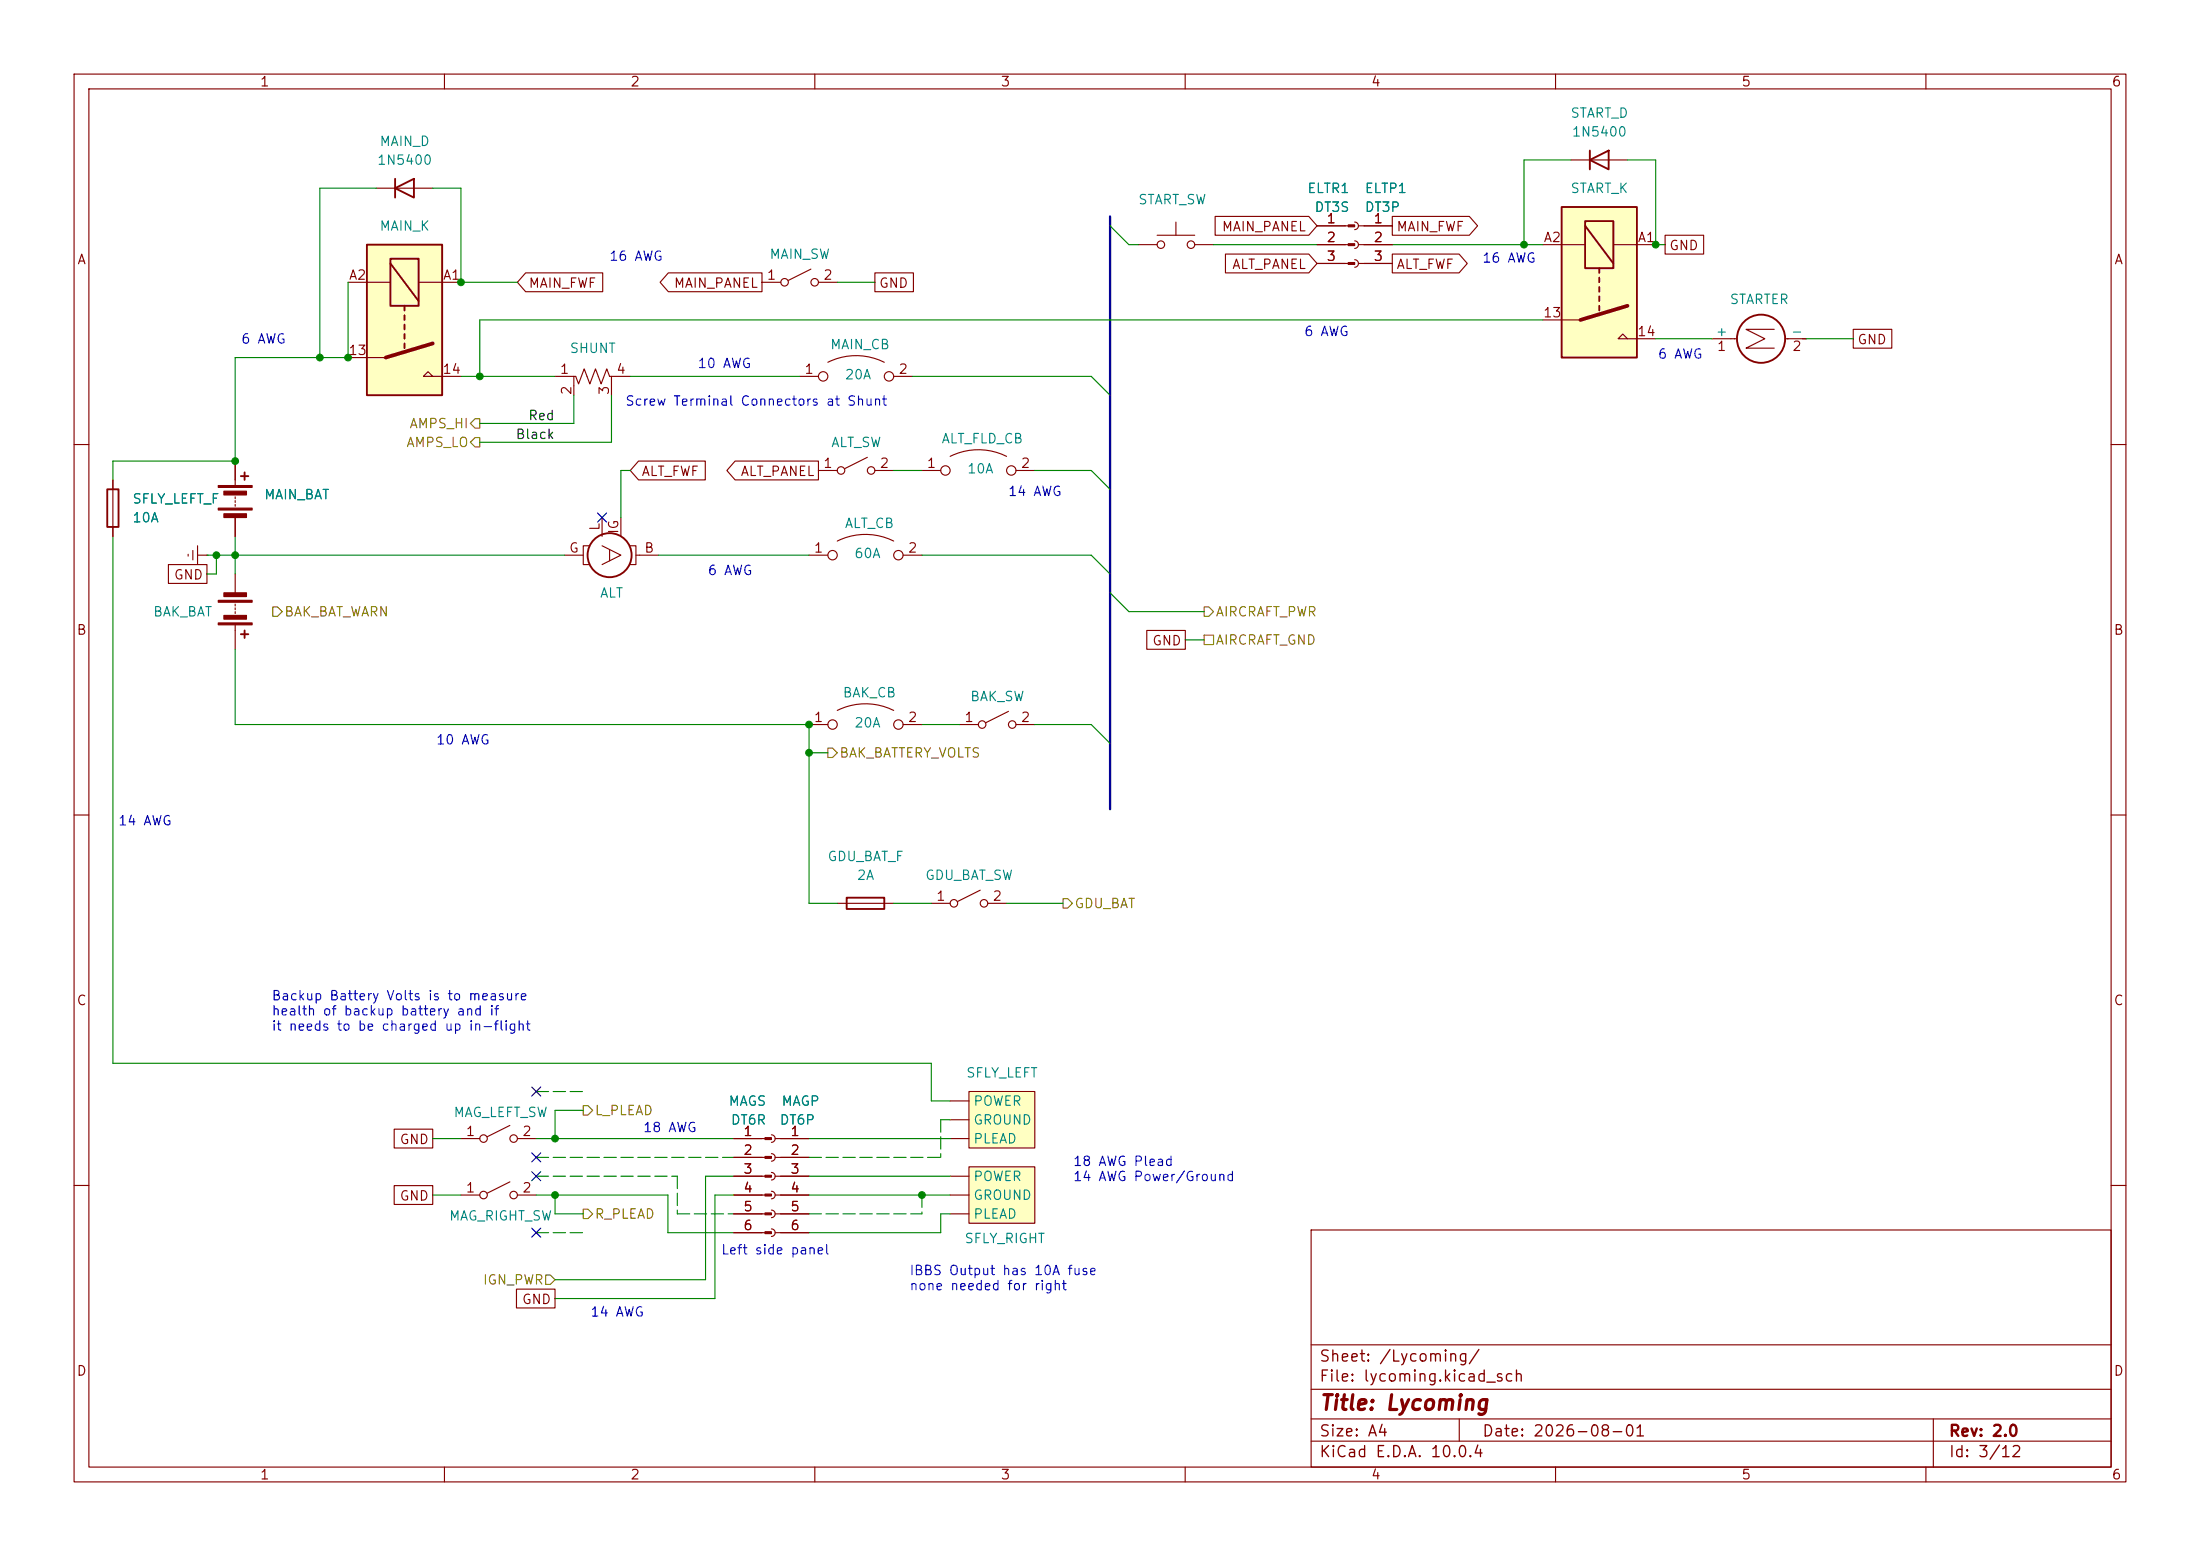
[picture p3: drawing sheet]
<svg xmlns="http://www.w3.org/2000/svg" width="297mm" height="210mm" viewBox="0 0 297 210" stroke-linecap="round" stroke-linejoin="round" font-family="sans-serif">
<g fill="none" stroke="#840000" stroke-width=".15">
<path d="M10 10h277v190h-277zM12 12h273v186h-273zM60 10v2M110 10v2M160 10v2M210 10v2M260 10v2M102.9 38.1h2.5M109.5 36.3l-3.1 1.5M110.5 38.1h2.5M182.9 30a.51 .51 0 0 1 .5 .5 .51 .51 0 0 1-.5 .5M182.9 32.5a.51 .51 0 0 1 .5 .5 .51 .51 0 0 1-.5 .5"/>
<path d="M182.9 35.1a.51 .51 0 0 1 .5 .5 .51 .51 0 0 1-.5 .5M183.4 30.5h4.6M183.4 33h4.6M183.4 35.6h4.6M107.9 50.8h2.6M111.8 48.9a8.5 8.5 0 0 1 7.6 0M120.6 50.8h2.6M231.1 45.7h3.4M239.5 44.5h-3.8l2.6 1.2-2.6 1.3h3.8M241 45.7h2.8M10 60h2M15.2 64.8v7.6"/>
<path d="M25.4 74.8v.3M26 74.3v1.3M26.7 74.9h1.2M26.7 73.7v2.5M27.9 74.9h.1M31.7 62.2v3.3M31.7 67.1v.2M31.7 67.6v.2M31.7 68.1v.2M31.7 69.9v2.5M31.7 77.5v2.5M76.2 74.9h2.5"/>
<path d="M79.5 73.7h-.8v2.5h.8M81.3 73.7l2.5 1.2-2.5 1.3M81.3 69.9v2.5M82.3 74.2v1.5M83.8 69.9v2.5M85.1 73.7h.8v2.5h-.8M85.9 74.9h3M109.2 74.9h2.6M110.5 63.5h2.5M113 73a8.5 8.5 0 0 1 7.6 0M117.1 61.7l-3.1 1.5M118.1 63.5h2.5"/>
<path d="M121.9 74.9h2.6M285 60h2M31.7 81.5v.3M31.7 82v.3M31.7 82.6v.2M31.7 84.3v3.3M10 110h2M285 110h2M125.7 121.9h2.6M132.3 120.1l-3 1.6M133.3 121.9h2.6M10 160h2"/>
<path d="M177 166h108v32h-108zM285 160h2M60 198v2M110 198v2M160 198v2M177 194.5h108M177 191.5h108M177 187.5h108M177 181.5h108M197 191.5v3M210 198v2M260 198v2"/>
<path d="M261 191.5v6.5"/>
<circle cx="105.9" cy="38.1" r=".51"/>
<circle cx="110" cy="38.1" r=".51"/>
<circle cx="111.1" cy="50.8" r=".63"/>
<circle cx="120" cy="50.8" r=".63"/>
<circle cx="112.4" cy="74.9" r=".63"/>
<circle cx="113.5" cy="63.5" r=".51"/>
<circle cx="117.6" cy="63.5" r=".51"/>
<circle cx="121.3" cy="74.9" r=".63"/>
<circle cx="128.8" cy="121.9" r=".51"/>
<circle cx="132.8" cy="121.9" r=".51"/>
</g>
<g fill="none" stroke="#840000" stroke-width=".25">
<path d="M14.5 66h1.5v5.1h-1.5zM32.5 64.3h1M33 63.8v1M32.5 85.6h1M33 85.1v1"/>
<circle cx="237.7" cy="45.7" r="3.3"/>
<circle cx="82.3" cy="74.9" r="2.97"/>
</g>
<g fill="#840000" stroke="#840000" stroke-width=".15">
<path d="M29.5 84.1h4.5v.2h-4.5z"/>
<path d="M29.5 81h4.5v.3h-4.5z"/>
<path d="M30.2 83.1h3.1v.5h-3.1z"/>
<path d="M30.2 80h3.1v.5h-3.1z"/>
<path d="M29.5 65.5h4.5v.3h-4.5z"/>
<path d="M29.5 68.6h4.5v.2h-4.5z"/>
<path d="M30.2 66.3h3.1v.5h-3.1z"/>
<path d="M30.2 69.3h3.1v.6h-3.1z"/>
</g>
<path d="M130.8 147.3h8.9v7.6h-8.9z" fill="#ffffc2"/>
<path d="M128.3 148.6h2.5M128.3 151.1h2.5M128.3 153.7h2.5M130.8 147.3h8.9v7.6h-8.9z" fill="none" stroke="#840000" stroke-width=".15"/>
<path d="M130.8 157.5h8.9v7.6h-8.9z" fill="#ffffc2"/>
<g fill="none" stroke="#840000" stroke-width=".15">
<path d="M212.1 21.6h7.6M124.5 63.5h2.5M128.3 61.6a8.5 8.5 0 0 1 7.6 0M137.2 63.5h2.5M109.2 97.8h2.6M113 95.9a8.5 8.5 0 0 1 7.6 0M121.9 97.8h2.6M113 121.9h7.6M99.1 158.8h4.2M99.1 153.7h4.2M99.1 156.2h4.2M104.1 153.2a.51 .51 0 0 1 .5 .5 .51 .51 0 0 1-.5 .5"/>
<path d="M104.1 155.7a.51 .51 0 0 1 .5 .5 .51 .51 0 0 1-.5 .5M104.1 158.2a.51 .51 0 0 1 .5 .6 .51 .51 0 0 1-.5 .5M104.6 158.8h4.6M104.6 153.7h4.6M104.6 156.2h4.6M128.3 158.8h2.5M130.8 157.5h8.9v7.6h-8.9zM99.1 161.3h4.2M99.1 163.8h4.2M99.1 166.4h4.2M104.1 160.8a.51 .51 0 0 1 .5 .5 .51 .51 0 0 1-.5 .5M104.1 163.3a.51 .51 0 0 1 .5 .5 .51 .51 0 0 1-.5 .5"/>
<path d="M104.1 165.9a.51 .51 0 0 1 .5 .5 .51 .51 0 0 1-.5 .5M104.6 161.3h4.6M104.6 163.8h4.6M104.6 166.4h4.6M128.3 161.3h2.5M128.3 163.8h2.5"/>
<circle cx="127.6" cy="63.5" r=".63"/>
<circle cx="136.5" cy="63.5" r=".63"/>
<circle cx="112.4" cy="97.8" r=".63"/>
<circle cx="121.3" cy="97.8" r=".63"/>
</g>
<path d="M214.6 21.6l2.6-1.3v2.6zM214.6 20.3v2.6M114.3 121.2h5.1v1.5h-5.1z" fill="none" stroke="#840000" stroke-width=".25"/>
<g fill="#840000" stroke="#840000" stroke-width=".15">
<path d="M103.3 153.5h.8v.3h-.8z"/>
<path d="M103.3 156.1h.8v.2h-.8z"/>
<path d="M103.3 158.6h.8v.3h-.8z"/>
<path d="M103.3 161.2h.8v.2h-.8z"/>
<path d="M103.3 163.7h.8v.3h-.8z"/>
<path d="M103.3 166.2h.8v.3h-.8z"/>
</g>
<path d="M210.8 27.9h10.2v20.4h-10.2z" fill="#ffffc2"/>
<g fill="none" stroke="#840000" stroke-width=".15">
<path d="M50.8 25.4h7.6M153.7 33h2.5M156.2 31.8h5.1M158.7 30v1.8M161.3 33h2.5M177.8 33h4.2M177.8 30.5h4.2M177.8 35.6h4.2M208.3 33h5.7M217.8 33h5.7M208.3 43.2h5.1M219.7 45.7l-.6-.6-.7 .6h5.1"/>
<circle cx="156.7" cy="33" r=".51"/>
<circle cx="160.8" cy="33" r=".51"/>
</g>
<path d="M53.3 25.4l2.6-1.3v2.6zM53.3 24.1v2.6M210.8 27.9h10.2v20.4h-10.2zM214 29.8h3.8v6.4h-3.8zM214 30.5l3.8 5.1M215.9 36.2v.6M215.9 37.5v.6M215.9 38.7v.7M215.9 40v.6M215.9 41.3v.6" fill="none" stroke="#840000" stroke-width=".25"/>
<path d="M219.7 41.3l-6.3 1.9" fill="none" stroke="#840000" stroke-width=".51"/>
<g fill="#840000" stroke="#840000" stroke-width=".15">
<path d="M182 30.4h.9v.2h-.9z"/>
<path d="M182 32.9h.9v.2h-.9z"/>
<path d="M182 35.4h.9v.3h-.9z"/>
</g>
<path d="M49.5 33h10.2v20.3h-10.2z" fill="#ffffc2"/>
<g fill="none" stroke="#840000" stroke-width=".15">
<path d="M47 38.1h5.7M56.5 38.1h5.7M71 36.8h10.4v2.6h-10.4l-1.2-1.3zM90.2 36.8h12.7v2.6h-12.7l-1.1-1.3zM118.1 36.8h5.2v2.6h-5.2zM164 29.2h12.7l1.1 1.3-1.1 1.3h-12.7zM165.4 34.3h11.3l1.1 1.3-1.1 1.2h-11.3zM177.8 30.5h3.8M177.8 33h3.8M177.8 35.6h3.8M184.1 30.5h3.9M184.1 33h3.9"/>
<path d="M184.1 35.6h3.9M188 29.2h10.4l1.1 1.3-1.1 1.3h-10.4zM188 34.3h9l1.1 1.3-1.1 1.2h-9zM224.8 31.7h5.2v2.6h-5.2zM47 48.3h5.1M58.4 50.8l-.6-.6-.7 .6h5.1M74.9 50.8h2.8l.4 1 .8-2 .7 2 .8-2 .8 2 .7-2 .4 1h2.8M77.5 50.8v2.5M82.5 50.8v2.5M250.2 44.4h5.2v2.6h-5.2zM15.2 64.8v1.2M15.2 71.1v1.3"/>
<path d="M22.7 76.2h5.2v2.5h-5.2zM31.7 62.2v2.6M31.7 69.9v2.5M86.2 62.2h9v2.6h-9l-1.1-1.3zM99.2 62.2h11.3v2.6h-11.3l-1.1-1.3zM129.5 97.8h2.6M136.1 96l-3 1.5M137.2 97.8h2.5M154.8 85.1h5.2v2.5h-5.2zM53.2 152.4h5.2v2.5h-5.2zM62.2 153.7h2.6M68.8 151.9l-3 1.5"/>
<path d="M68.8 159.5l-3 1.5M69.8 153.7h2.6M99.1 153.7h3.8M99.1 156.2h3.8M99.1 158.8h3.8M105.4 153.7h3.8M105.4 156.2h3.8M105.4 158.8h3.8M53.2 160h5.2v2.6h-5.2zM62.2 161.3h2.6M69.7 174h5.2v2.5h-5.2zM69.8 161.3h2.6"/>
<path d="M99.1 161.3h3.8M99.1 163.8h3.8M99.1 166.4h3.8M105.4 161.3h3.8M105.4 163.8h3.8M105.4 166.4h3.8"/>
<circle cx="132.6" cy="97.8" r=".51"/>
<circle cx="136.7" cy="97.8" r=".51"/>
<circle cx="65.3" cy="153.7" r=".51"/>
<circle cx="69.3" cy="153.7" r=".51"/>
<circle cx="65.3" cy="161.3" r=".51"/>
<circle cx="69.3" cy="161.3" r=".51"/>
</g>
<path d="M49.5 33h10.2v20.3h-10.2zM52.7 34.9h3.8v6.4h-3.8zM52.7 35.6l3.8 5M54.6 41.3v.6M54.6 42.5v.7M54.6 43.8v.7M54.6 45.1v.6M54.6 46.4v.6" fill="none" stroke="#840000" stroke-width=".25"/>
<path d="M58.4 46.4l-6.3 1.9" fill="none" stroke="#840000" stroke-width=".51"/>
<path d="M64.1 59.1h.7v1.2h-.7l-.6-.6zM64.1 56.5h.7v1.3h-.7l-.6-.6zM36.8 81.9h.7l.6 .7-.6 .6h-.7zM162.6 81.9h.6l.6 .7-.6 .6h-.6zM162.6 85.7h1.2v1.3h-1.2zM111.8 101h.6l.6 .6-.6 .6h-.6zM143.5 121.3h.6l.7 .6-.7 .7h-.6zM78.7 149.2h.7l.6 .7-.6 .6h-.7zM73.7 172.1h.6l.6 .6-.6 .7h-.6zM78.7 163.2h.7l.6 .6-.6 .7h-.7z" fill="none" stroke="#848400" stroke-width=".15"/>
<path d="M149.9 29.2v80" fill="none" stroke="#000084" stroke-width=".3"/>
<g fill="none" stroke="#008400" stroke-width=".15">
<path d="M47 38.1v10.2h-15.3v13.9h-16.5v2.6M50.8 25.4h-7.6v22.9M58.4 25.4h3.8v12.7h7.6M113 38.1h5.1M149.9 30.5l2.5 2.5h1.3M163.8 33h14M188 33h20.3M212.1 21.6h-6.4v11.4M219.7 21.6h3.8v11.4h1.3M62.2 50.8h12.7M77.5 53.3v3.9h-12.7M82.5 53.3v6.4h-17.7"/>
<path d="M85.1 50.8h22.8M123.2 50.8h24.1l2.6 2.5M208.3 43.2h-143.5v7.6M223.5 45.7h7.6M243.8 45.7h6.4M15.2 72.4v71.1h110.5v5.1h2.6M27.9 74.9h48.3M29.2 74.9v2.6h-1.3M31.7 72.4v5.1M85.1 63.5h-1.3v6.4M88.9 74.9h20.3M120.6 63.5h3.9"/>
<path d="M124.5 74.9h22.8l2.6 2.6M139.7 63.5h7.6l2.6 2.5M31.7 87.6v10.2h77.5v24.1h3.8M124.5 97.8h5M139.7 97.8h7.6l2.6 2.5M149.9 80l2.5 2.6h10.2M160 86.4h2.6M109.2 101.6h2.6M120.6 121.9h5.1M135.9 121.9h7.6M58.4 153.7h3.8M72.4 153.7h26.7"/>
<path d="M78.7 149.9h-3.8v3.8M99.1 158.8h-3.9v13.9h-20.3M109.2 158.8h19.1M109.2 153.7h19.1M58.4 161.3h3.8M72.4 161.3h17.8v5.1h8.9M74.9 161.3v2.5h3.8M99.1 161.3h-2.6v14h-21.6M109.2 161.3h19.1M128.3 163.8h-1.3v2.6h-17.8"/>
</g>
<path d="M72.4 156.2h26.7M72.4 158.8h19M72.4 147.3h6.3M91.4 158.8v5M109.2 156.2h17.8M127 151.1h1.3M127 151.1v5.1M72.4 166.4h6.3M91.4 163.8h7.7M109.2 163.8h15.3M124.5 161.3v2.5" fill="none" stroke="#008400" stroke-width=".15" stroke-dasharray="1.7 .6"/>
<path d="M80.7 69.2l1.2 1.3M81.9 69.2l-1.2 1.3M71.8 158.1l1.2 1.3M71.8 155.6l1.2 1.2M71.8 146.7l1.2 1.2M73 158.1l-1.2 1.3M73 155.6l-1.2 1.2M73 146.7l-1.2 1.2M71.8 165.8l1.2 1.2M73 165.8l-1.2 1.2" fill="none" stroke="#000084" stroke-width=".15"/>
<g fill="#008400" stroke="#008400" stroke-width=".14">
<circle cx="74.9" cy="153.7" r=".46"/>
<circle cx="74.9" cy="161.3" r=".46"/>
<circle cx="31.7" cy="74.9" r=".46"/>
<circle cx="109.2" cy="101.6" r=".46"/>
<circle cx="109.2" cy="97.8" r=".46"/>
<circle cx="31.7" cy="62.2" r=".46"/>
<circle cx="47" cy="48.3" r=".46"/>
<circle cx="62.2" cy="38.1" r=".46"/>
<circle cx="64.8" cy="50.8" r=".46"/>
<circle cx="43.2" cy="48.3" r=".46"/>
<circle cx="223.5" cy="33" r=".46"/>
<circle cx="205.7" cy="33" r=".46"/>
<circle cx="124.5" cy="161.3" r=".46"/>
<circle cx="29.2" cy="74.9" r=".46"/>
</g>
<text font-size="2" fill="#840000" x="178" y="190.8">Title: Lycoming</text>
<g font-size="1.5" fill="#840000">
<text x="178" y="184.2">Sheet: /Lycoming/</text>
<text x="178" y="186.9">File: lycoming.kicad_sch</text>
<text x="178" y="197.1">KiCad E.D.A. 10.0.4</text>
<text x="178" y="194.3">Size: A4</text>
<text x="200" y="194.3">Date: 2026-08-01</text>
<text x="263" y="194.3">Rev: 2.0</text>
<text x="263" y="197.1">Id: 3/12</text>
</g>
<g font-size="1.3" fill="#840000">
<text x="35" y="12">1</text>
<text x="85" y="12">2</text>
<text x="135" y="12">3</text>
<text x="185" y="12">4</text>
<text x="235" y="12">5</text>
<text x="285" y="12">6</text>
<text x="10.3" y="36">A</text>
<text x="164.9" y="31.5">MAIN_PANEL</text>
<text x="179" y="30.5">1</text>
<text x="179" y="33">2</text>
<text x="179" y="35.5">3</text>
<text x="185.3" y="30.5">1</text>
<text x="185.3" y="33">2</text>
<text x="185.3" y="35.5">3</text>
<text x="188.4" y="31.5">MAIN_FWF</text>
<text x="208.3" y="33">A2</text>
<text x="221" y="33">A1</text>
<text x="225.3" y="34.1">GND</text>
<text x="285.3" y="36">A</text>
<text x="47" y="38.1">A2</text>
<text x="59.7" y="38.1">A1</text>
<text x="71.3" y="39.2">MAIN_FWF</text>
<text x="90.9" y="39.2">MAIN_PANEL</text>
<text x="103.4" y="38.1">1</text>
<text x="111.1" y="38.1">2</text>
<text x="118.6" y="39.2">GND</text>
<text x="166.2" y="36.6">ALT_PANEL</text>
<text x="188.4" y="36.6">ALT_FWF</text>
<text x="208.2" y="43.2">13</text>
<text x="220.9" y="45.7">14</text>
<text x="231.7" y="47.7">1</text>
<text x="241.9" y="47.7">2</text>
<text x="250.7" y="46.8">GND</text>
<text x="46.9" y="48.2">13</text>
<text x="59.6" y="50.8">14</text>
<text x="75.5" y="50.8">1</text>
<text x="77.4" y="53.4" transform="rotate(-90 77.4 53.4)">2</text>
<text x="82.5" y="53.4" transform="rotate(-90 82.5 53.4)">3</text>
<text x="83.1" y="50.8">4</text>
<text x="108.5" y="50.8">1</text>
<text x="121.2" y="50.8">2</text>
<text x="86.5" y="64.6">ALT_FWF</text>
<text x="99.9" y="64.6">ALT_PANEL</text>
<text x="111.1" y="63.5">1</text>
<text x="118.7" y="63.5">2</text>
<text x="125" y="63.5">1</text>
<text x="137.7" y="63.5">2</text>
<text x="81.3" y="71.7" transform="rotate(-90 81.3 71.7)">L</text>
<text x="76.7" y="74.9">G</text>
<text x="83.8" y="72.2" transform="rotate(-90 83.8 72.2)">IG</text>
<text x="86.9" y="74.9">B</text>
<text x="109.8" y="74.9">1</text>
<text x="122.5" y="74.9">2</text>
<text x="23.4" y="78.5">GND</text>
<text x="10.3" y="86">B</text>
<text x="155.5" y="87.4">GND</text>
<text x="285.3" y="86">B</text>
<text x="109.8" y="97.8">1</text>
<text x="122.5" y="97.8">2</text>
<text x="130.1" y="97.8">1</text>
<text x="137.7" y="97.8">2</text>
<text x="126.3" y="121.9">1</text>
<text x="133.9" y="121.9">2</text>
<text x="10.3" y="136">C</text>
<text x="285.3" y="136">C</text>
<text x="53.9" y="154.7">GND</text>
<text x="62.8" y="153.6">1</text>
<text x="70.4" y="153.6">2</text>
<text x="100.3" y="153.6">1</text>
<text x="106.6" y="153.6">1</text>
<text x="62.8" y="161.3">1</text>
<text x="70.4" y="161.3">2</text>
<text x="100.3" y="156.2">2</text>
<text x="100.3" y="158.7">3</text>
<text x="100.3" y="161.3">4</text>
<text x="106.6" y="156.2">2</text>
<text x="106.6" y="158.7">3</text>
<text x="106.6" y="161.3">4</text>
<text x="53.9" y="162.4">GND</text>
<text x="100.3" y="163.8">5</text>
<text x="100.3" y="166.3">6</text>
<text x="106.6" y="163.8">5</text>
<text x="106.6" y="166.3">6</text>
<text x="70.4" y="176.3">GND</text>
<text x="10.3" y="186">D</text>
<text x="285.3" y="186">D</text>
<text x="35" y="200">1</text>
<text x="85" y="200">2</text>
<text x="135" y="200">3</text>
<text x="185" y="200">4</text>
<text x="235" y="200">5</text>
<text x="285" y="200">6</text>
</g>
<g font-size="1.3" fill="#008484">
<text x="211.9" y="16.2">START_D</text>
<text x="50.8" y="22.6">1N5400</text>
<text x="51.2" y="20">MAIN_D</text>
<text x="212.1" y="18.8">1N5400</text>
<text x="153.6" y="27.9">START_SW</text>
<text x="176.4" y="26.4">ELTR1</text>
<text x="177.4" y="28.9">DT3S</text>
<text x="184.2" y="28.9">DT3P</text>
<text x="184.2" y="26.4">ELTP1</text>
<text x="211.9" y="26.4">START_K</text>
<text x="51.2" y="31.5">MAIN_K</text>
<text x="103.8" y="35.3">MAIN_SW</text>
<text x="233.4" y="41.4">STARTER</text>
<text x="76.8" y="48">SHUNT</text>
<text x="112" y="47.5">MAIN_CB</text>
<text x="231.5" y="45.7">+</text>
<text x="241.7" y="45.7">-</text>
<text x="114" y="51.5">20A</text>
<text x="112.1" y="60.7">ALT_SW</text>
<text x="127" y="60.2">ALT_FLD_CB</text>
<text x="130.5" y="64.2">10A</text>
<text x="17.8" y="68.3">SFLY_LEFT_F</text>
<text x="17.8" y="70.8">10A</text>
<text x="35.6" y="67.7">MAIN_BAT</text>
<text x="114" y="71.6">ALT_CB</text>
<text x="115.2" y="75.6">60A</text>
<text x="20.6" y="83.5">BAK_BAT</text>
<text x="80.9" y="81">ALT</text>
<text x="113.7" y="94.4">BAK_CB</text>
<text x="130.9" y="95">BAK_SW</text>
<text x="115.2" y="98.5">20A</text>
<text x="111.6" y="116.5">GDU_BAT_F</text>
<text x="115.6" y="119.1">2A</text>
<text x="124.8" y="119.1">GDU_BAT_SW</text>
<text x="98.3" y="149.6">MAGS</text>
<text x="105.4" y="149.6">MAGP</text>
<text x="130.3" y="145.8">SFLY_LEFT</text>
<text x="131.3" y="149.6">POWER</text>
<text x="61.1" y="151.1">MAG_LEFT_SW</text>
<text x="98.6" y="152.1">DT6R</text>
<text x="105.2" y="152.1">DT6P</text>
<text x="131.3" y="152.1">GROUND</text>
<text x="131.3" y="154.6">PLEAD</text>
<text x="131.3" y="159.7">POWER</text>
<text x="60.5" y="165.1">MAG_RIGHT_SW</text>
<text x="131.3" y="162.3">GROUND</text>
<text x="131.3" y="164.8">PLEAD</text>
<text x="130.1" y="168.1">SFLY_RIGHT</text>
</g>
<g font-size="1.3" fill="#0000c2">
<text x="82.2" y="35.5">16 AWG</text>
<text x="200" y="35.8">16 AWG</text>
<text x="32.5" y="46.7">6 AWG</text>
<text x="176" y="45.7">6 AWG</text>
<text x="94.1" y="50">10 AWG</text>
<text x="223.7" y="48.7">6 AWG</text>
<text x="84.3" y="55.1">Screw Terminal Connectors at Shunt</text>
<text x="136" y="67.3">14 AWG</text>
<text x="95.5" y="77.9">6 AWG</text>
<text x="58.8" y="100.8">10 AWG</text>
<text x="15.9" y="111.7">14 AWG</text>
<text x="36.6" y="135.3">Backup Battery Volts is to measure</text>
<text x="36.6" y="137.4">health of backup battery and if</text>
<text x="36.6" y="139.4">it needs to be charged up in-flight</text>
<text x="86.7" y="153.1">18 AWG</text>
<text x="144.8" y="157.7">18 AWG Plead</text>
<text x="144.8" y="159.7">14 AWG Power/Ground</text>
<text x="97.3" y="169.6">Left side panel</text>
<text x="122.7" y="172.4">IBBS Output has 10A fuse</text>
<text x="79.6" y="178">14 AWG</text>
<text x="122.7" y="174.5">none needed for right</text>
</g>
<g font-size="1.3" fill="#848400">
<text x="55.2" y="58.1">AMPS_HI</text>
<text x="54.8" y="60.7">AMPS_LO</text>
<text x="38.3" y="83.5">BAK_BAT_WARN</text>
<text x="164" y="83.5">AIRCRAFT_PWR</text>
<text x="164" y="87.3">AIRCRAFT_GND</text>
<text x="113.2" y="102.6">BAK_BATTERY_VOLTS</text>
<text x="145" y="122.9">GDU_BAT</text>
<text x="80.2" y="150.8">L_PLEAD</text>
<text x="80.2" y="164.8">R_PLEAD</text>
<text x="65.1" y="173.7">IGN_PWR</text>
</g>
<g font-size="1.3">
<text x="69.5" y="59.6">Black</text>
<text x="71.2" y="57">Red</text>
</g>
</svg>
